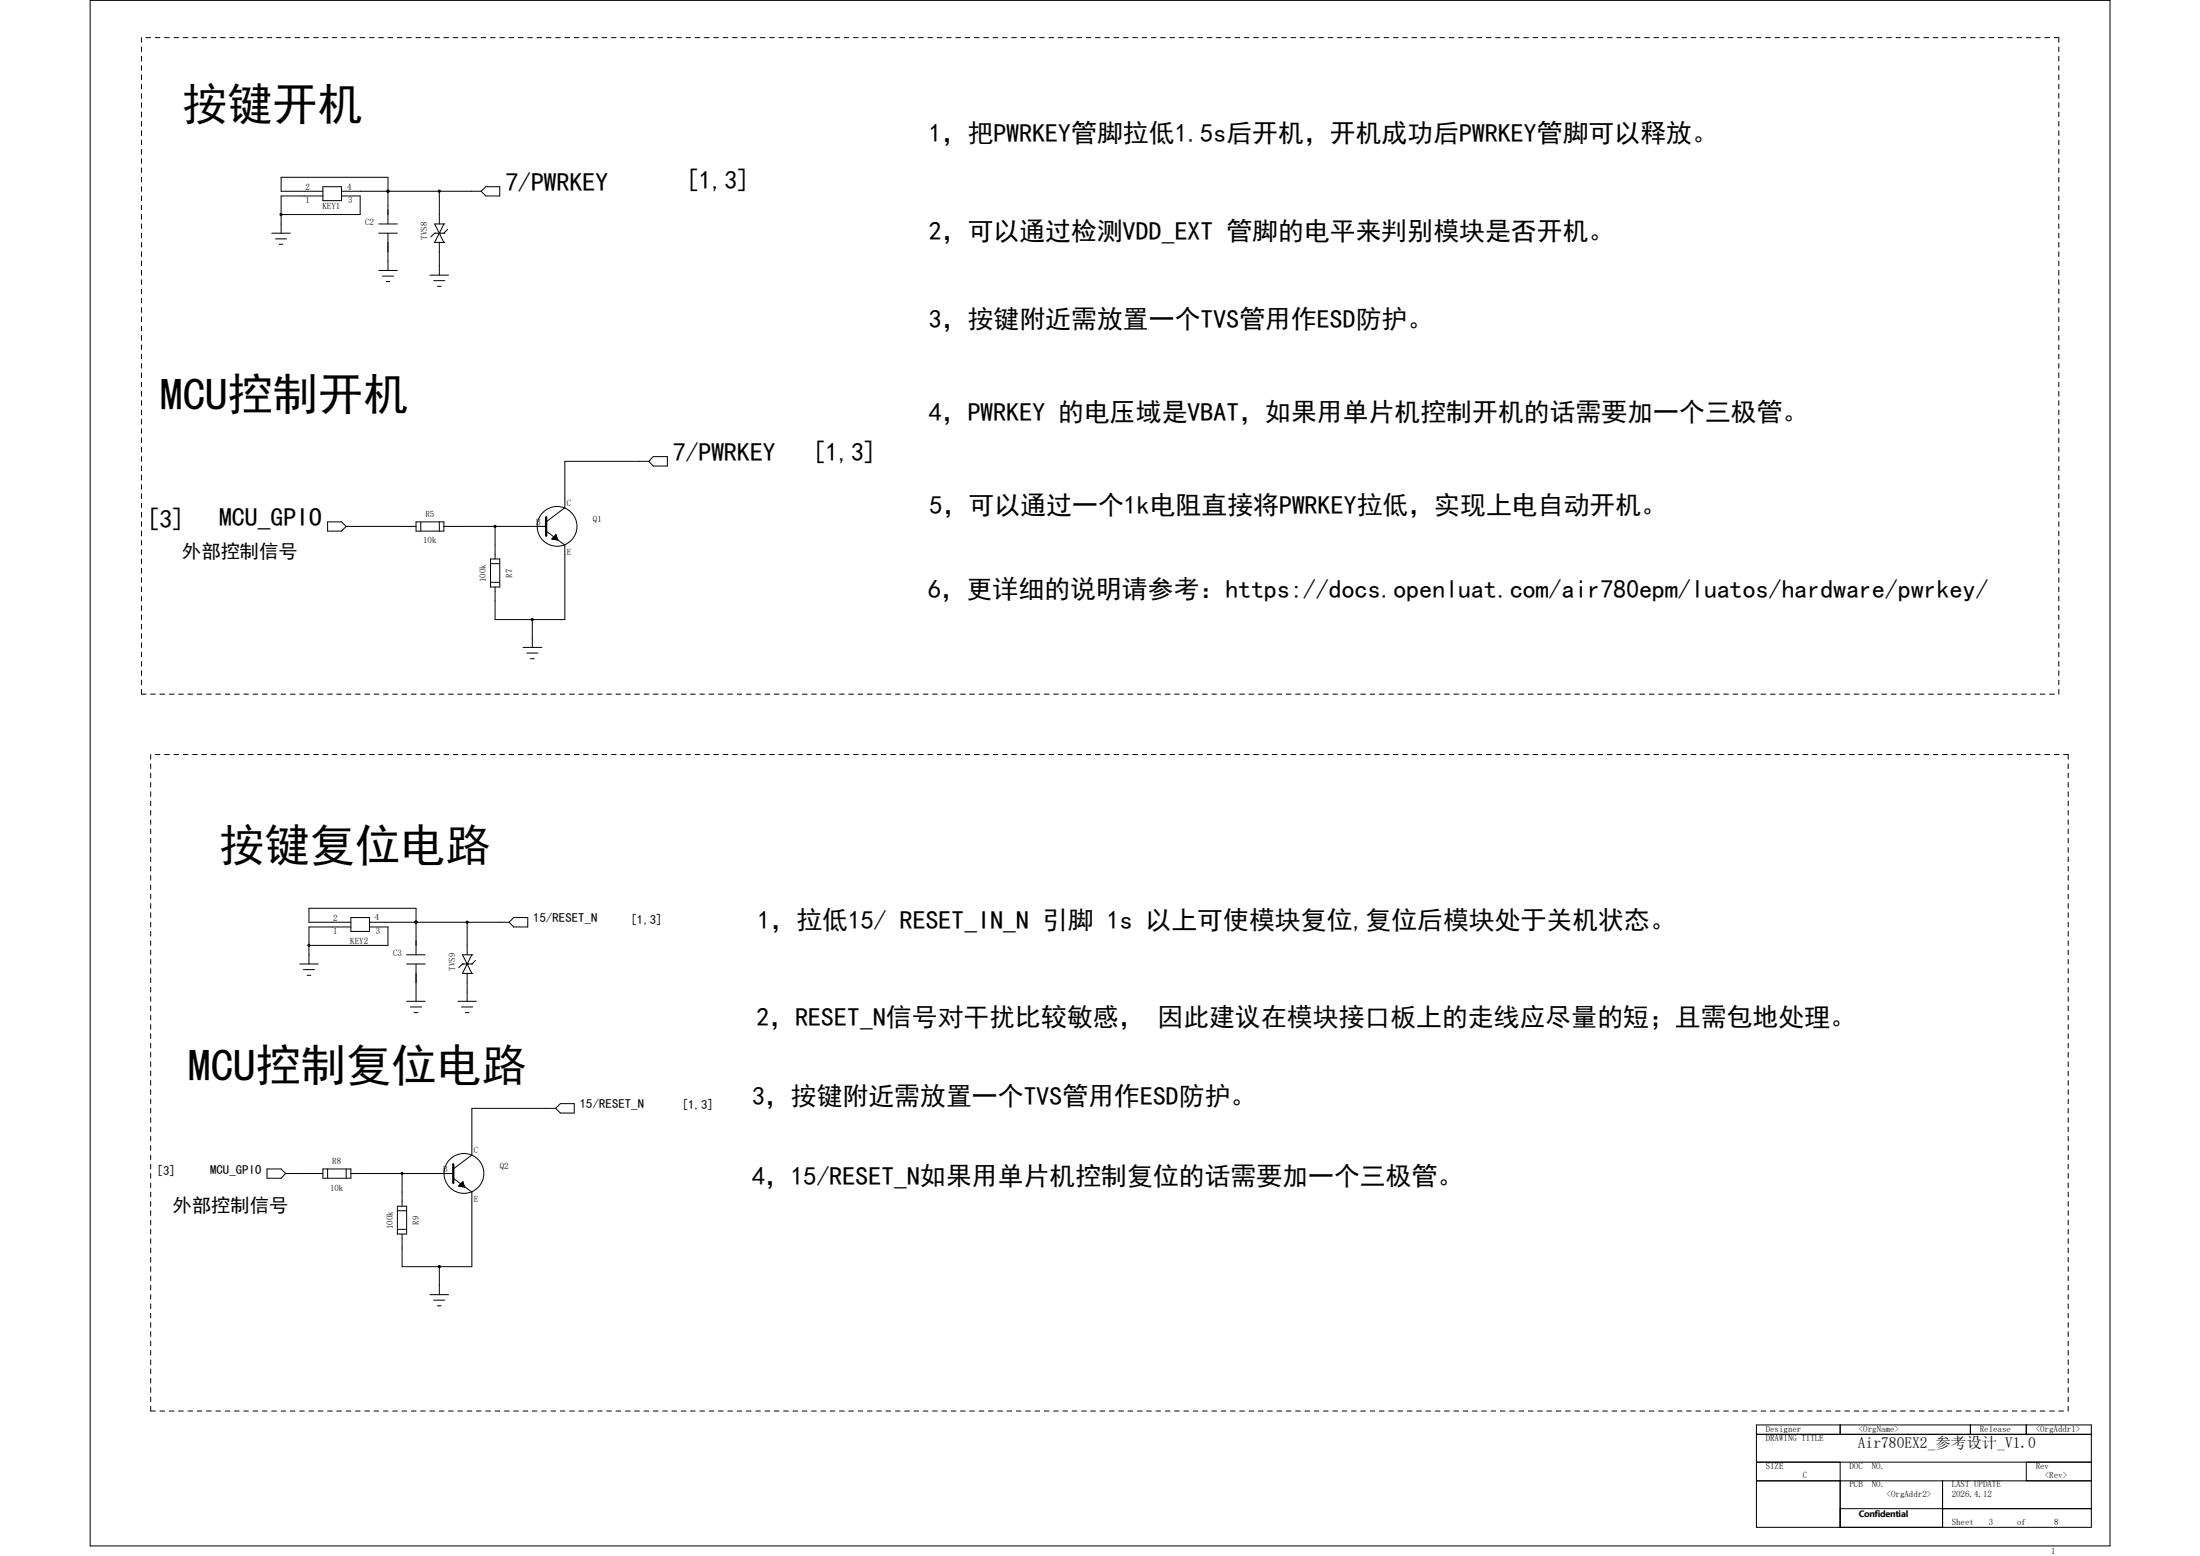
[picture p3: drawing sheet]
<svg xmlns="http://www.w3.org/2000/svg" width="297mm" height="210mm" viewBox="0 0 297 210" stroke-linecap="round" stroke-linejoin="round" font-family="sans-serif">
<g fill="none" stroke="#000" stroke-width=".14">
<path d="M12.2 .1h272.7v208.5h-272.7zM19.1 5.1v.6M19.1 6.3v.7M19.1 7.6v.6M19.1 8.9v.6M19.1 10.1v.6M19.1 11.4v.6M19.1 12.6v.7M19.1 13.9v.6M19.1 15.1v.7M19.1 16.4v.6M19.1 17.7v.6"/>
<path d="M19.1 18.9v.6M19.7 5.1h.6M21 5.1h.6M22.2 5.1h.7M23.5 5.1h.6M24.7 5.1h.7M26 5.1h.6M27.3 5.1h.6M28.5 5.1h.6M29.8 5.1h.6M31 5.1h.7M32.3 5.1h.6"/>
<path d="M33.5 5.1h.7M34.8 5.1h.6M36 5.1h.7M37.3 5.1h.7M38.6 5.1h.6M39.8 5.1h.7M41.1 5.1h.6M42.3 5.1h.7M43.6 5.1h.6M44.9 5.1h.6M46.1 5.1h.6M47.4 5.1h.6"/>
<path d="M48.6 5.1h.7M49.9 5.1h.6M51.1 5.1h.7M52.4 5.1h.6M53.6 5.1h.7M54.9 5.1h.6M56.2 5.1h.6M57.4 5.1h.6M58.7 5.1h.6M59.9 5.1h.7M61.2 5.1h.6M62.4 5.1h.7"/>
<path d="M63.7 5.1h.6M64.9 5.1h.7M66.2 5.1h.6M67.5 5.1h.6M68.7 5.1h.6M70 5.1h.6M71.2 5.1h.7M72.5 5.1h.6M73.7 5.1h.7M75 5.1h.6M76.3 5.1h.6M77.5 5.1h.7"/>
<path d="M78.8 5.1h.6M80 5.1h.7M81.3 5.1h.6M82.5 5.1h.7M83.8 5.1h.6M85.1 5.1h.6M86.3 5.1h.7M87.6 5.1h.6M88.8 5.1h.7M90.1 5.1h.6M91.3 5.1h.7M92.6 5.1h.6"/>
<path d="M93.9 5.1h.6M95.1 5.1h.6M96.4 5.1h.6M97.6 5.1h.7M98.9 5.1h.6M100.1 5.1h.7M101.4 5.1h.6M102.6 5.1h.7M103.9 5.1h.6M105.2 5.1h.6M106.4 5.1h.6M107.7 5.1h.6"/>
<path d="M108.9 5.1h.7M110.2 5.1h.6M111.5 5.1h.6M112.7 5.1h.6M114 5.1h.6M115.2 5.1h.7M116.5 5.1h.6M117.7 5.1h.7M119 5.1h.6M120.2 5.1h.7M121.5 5.1h.6M122.8 5.1h.6"/>
<path d="M124 5.1h.6M125.3 5.1h.6M126.5 5.1h.7M127.8 5.1h.6M129 5.1h.7M130.3 5.1h.6M131.6 5.1h.6M132.8 5.1h.6M134.1 5.1h.6M135.3 5.1h.6M136.6 5.1h.6M137.8 5.1h.7"/>
<path d="M139.1 5.1h.6M140.3 5.1h.7M141.6 5.1h.7M142.9 5.1h.6M144.1 5.1h.7M145.4 5.1h.6M146.6 5.1h.6M147.9 5.1h.6M149.2 5.1h.6M150.4 5.1h.6M151.7 5.1h.6M152.9 5.1h.7"/>
<path d="M154.2 5.1h.6M155.4 5.1h.7M156.7 5.1h.6M157.9 5.1h.7M159.2 5.1h.6M160.5 5.1h.6M161.7 5.1h.6M163 5.1h.6M164.2 5.1h.7M165.5 5.1h.6M166.7 5.1h.7M168 5.1h.6"/>
<path d="M169.2 5.1h.7M170.5 5.1h.6M171.8 5.1h.6M173 5.1h.6M174.3 5.1h.6M175.5 5.1h.7M176.8 5.1h.6M178 5.1h.7M179.3 5.1h.6M180.6 5.1h.6M181.8 5.1h.7M183.1 5.1h.6"/>
<path d="M184.3 5.1h.7M185.6 5.1h.6M186.8 5.1h.7M188.1 5.1h.6M189.4 5.1h.6M190.6 5.1h.6M191.9 5.1h.6M193.1 5.1h.7M194.4 5.1h.6M195.6 5.1h.7M196.9 5.1h.6M198.2 5.1h.6"/>
<path d="M199.4 5.1h.6M200.7 5.1h.6M201.9 5.1h.6M203.2 5.1h.6M204.4 5.1h.7M205.7 5.1h.6M206.9 5.1h.7M208.2 5.1h.6M209.5 5.1h.6M210.7 5.1h.6M212 5.1h.6M213.2 5.1h.6"/>
<path d="M214.5 5.1h.6M215.8 5.1h.6M217 5.1h.6M218.3 5.1h.6M219.5 5.1h.7M220.8 5.1h.6M222 5.1h.7M223.3 5.1h.6M224.5 5.1h.7M225.8 5.1h.6M227.1 5.1h.6M228.3 5.1h.6"/>
<path d="M229.6 5.1h.6M230.8 5.1h.7M232.1 5.1h.6M233.3 5.1h.7M234.6 5.1h.6M235.8 5.1h.7M237.1 5.1h.6M238.4 5.1h.6M239.6 5.1h.6M240.9 5.1h.6M242.1 5.1h.7M243.4 5.1h.6"/>
<path d="M244.6 5.1h.7M245.9 5.1h.6M247.2 5.1h.6M248.4 5.1h.7M249.7 5.1h.6M250.9 5.1h.6M252.2 5.1h.6M253.4 5.1h.7M254.7 5.1h.6M256 5.1h.6M257.2 5.1h.6M258.5 5.1h.6"/>
<path d="M259.7 5.1h.7M261 5.1h.6M262.2 5.1h.7M263.5 5.1h.6M264.8 5.1h.6M266 5.1h.6M267.3 5.1h.6M268.5 5.1h.6M269.8 5.1h.6M271 5.1h.7M272.3 5.1h.6M273.5 5.1h.7"/>
<path d="M274.8 5.1h.6M276.1 5.1h.6M277.3 5.1h.6v.6M277.9 6.3v.7M277.9 7.6v.6M277.9 8.9v.6M277.9 10.1v.6M277.9 11.4v.6M277.9 12.6v.7M277.9 13.9v.6M277.9 15.1v.7M277.9 16.4v.6"/>
<path d="M277.9 17.7v.6M277.9 18.9v.6M19.1 20.2v.6M19.1 21.4v.6M19.1 22.7v.6M19.1 23.9v.7M19.1 25.2v.6M19.1 26.4v.7M19.1 27.7v.6M19.1 29v.6M19.1 30.2v.6M19.1 31.5v.6"/>
<path d="M19.1 32.7v.6M19.1 34v.6M19.1 35.2v.7M19.1 36.5v.6M19.1 37.8v.6M19.1 39v.7M36.7 31.5h2.5M37.2 32.2h1.5M37.7 33h.5M43.6 25.2h2.5v1.9h-2.5zM43.6 25.8h-5.6v-1.9h14.4v6.3M43.6 26.4h-5.6v5.1"/>
<path d="M46.1 25.8h18.8M46.1 26.4h2.5v2.6h-10.6M51.1 30.2h2.5M51.1 31.5h2.5M51.1 36.5h2.5M51.6 37.3h1.5M52.1 38h.5M52.4 25.8h.1M52.4 31.5v5M58 37.1h2.6M58.5 37.9h1.5M58.7 31.5h.1"/>
<path d="M58.7 31.5h1.2M58.7 31.5l-.5 .5M59.1 38.6h.4M59.3 31.5h.1M59.3 31.5l-.6 1.2h1.2M59.3 31.5l.6 1.2M59.3 25.8v4.4M59.3 32.7v4.4M59.9 32.7h.1M59.9 30.2h.1M59.9 31.5h.1M59.9 30.2h-1.2l.6 1.3"/>
<path d="M59.9 30.2l-.6 1.3M60.4 31l-.5 .5M64.9 25.8l.7-.6h1.9v1.2h-1.9zM277.9 20.2v.6M277.9 21.4v.6M277.9 22.7v.6M277.9 23.9v.7M277.9 25.2v.6M277.9 26.4v.7M277.9 27.7v.6M277.9 29v.6M277.9 30.2v.6"/>
<path d="M277.9 31.5v.6M277.9 32.7v.6M277.9 34v.6M277.9 35.2v.7M277.9 36.5v.6M277.9 37.8v.6M277.9 39v.7M19.1 40.3v.6M19.1 41.5v.7M19.1 42.8v.6M19.1 44v.7M19.1 45.3v.6"/>
<path d="M19.1 46.6v.6M19.1 47.8v.6M19.1 49.1v.6M19.1 50.3v.7M19.1 51.6v.6M19.1 52.8v.7M19.1 54.1v.6M19.1 55.4v.6M19.1 56.6v.6M19.1 57.9v.6M19.1 59.1v.6M277.9 40.3v.6"/>
<path d="M277.9 41.5v.7M277.9 42.8v.6M277.9 44v.7M277.9 45.3v.6M277.9 46.6v.6M277.9 47.8v.6M277.9 49.1v.6M277.9 50.3v.7M277.9 51.6v.6M277.9 52.8v.7M277.9 54.1v.6M277.9 55.4v.6"/>
<path d="M277.9 56.6v.6M277.9 57.9v.6M277.9 59.1v.6M19.1 60.4v.6M19.1 61.6v.7M19.1 62.9v.6M19.1 64.1v.7M19.1 65.4v.6M19.1 66.7v.6M19.1 67.9v.6M19.1 69.2v.6M19.1 70.4v.6"/>
<path d="M19.1 71.7v.6M19.1 73v.6M19.1 74.2v.6M19.1 75.4v.7M19.1 76.7v.6M19.1 78v.6M19.1 79.2v.7M44.2 70.4h1.9l.6 .6-.6 .7h-1.9zM46.7 71h9.5M56.2 70.4h3.7v1.3h-3.7zM56.8 70.4v1.3M59.3 70.4v1.3"/>
<path d="M59.9 71h13.8M66.2 75.4h1.3v3.8h-1.3zM66.2 78.6h1.3M66.2 76.1h1.3M66.8 71v4.4M73.7 71.7l2.6 1.9v10h-9.5v-4.4M74.5 72.7h.1M74.5 72.7h.7M74.6 72.6v.2M74.7 72.6h.5M74.8 72.5v.3M74.8 72.4h.3v.4"/>
<path d="M74.9 72.3v.5M74.9 72.3h.2M75 72.8h.3M75 72.2v.6M75 72.2h.1M75 72.2l-.5 .5M75 72.2l.3 .7-.8-.2M75.3 72.7v.2M87.6 62.3h-11.3v6.2l-2.6 1.9M88.2 61.6h1.9v1.3h-1.9l-.6-.6zM277.9 60.4v.6M277.9 61.6v.7"/>
<path d="M277.9 62.9v.6M277.9 64.1v.7M277.9 65.4v.6M277.9 66.7v.6M277.9 67.9v.6M277.9 69.2v.6M277.9 70.4v.6M277.9 71.7v.6M277.9 73v.6M277.9 74.2v.6M277.9 75.4v.7M277.9 76.7v.6"/>
<path d="M277.9 78v.6M277.9 79.2v.7M19.1 80.5v.6M19.1 81.7v.7M19.1 83v.6M19.1 84.3v.6M19.1 85.5v.6M19.1 86.8v.6M19.1 88v.6M19.1 89.3v.6M19.1 90.5v.7M19.1 91.8v.6"/>
<path d="M19.1 93v.7h.6M20.3 93.7h.7M21.6 93.7h.6M22.9 93.7h.6M24.1 93.7h.6M25.4 93.7h.6M26.6 93.7h.7M27.9 93.7h.6M29.1 93.7h.7M30.4 93.7h.6M31.7 93.7h.6M32.9 93.7h.6"/>
<path d="M34.2 93.7h.6M35.4 93.7h.6M36.7 93.7h.6M38 93.7h.6M39.2 93.7h.6M40.5 93.7h.6M41.7 93.7h.6M43 93.7h.6M44.2 93.7h.7M45.5 93.7h.6M46.7 93.7h.7M48 93.7h.6"/>
<path d="M49.3 93.7h.6M50.5 93.7h.6M51.8 93.7h.6M53 93.7h.6M54.3 93.7h.6M55.5 93.7h.7M56.8 93.7h.6M58 93.7h.7M59.3 93.7h.6M60.6 93.7h.6M61.8 93.7h.6M63.1 93.7h.6"/>
<path d="M64.3 93.7h.6M65.6 93.7h.6M66.8 93.7h.7M68.1 93.7h.6M69.3 93.7h.7M70.6 93.7h.6M70.6 87.4h2.5M71.1 88.1h1.5M71.6 88.9h.5M71.9 93.7h.6M71.9 83.6v3.8M73.1 93.7h.6"/>
<path d="M74.4 93.7h.6M75.6 93.7h.7M76.9 93.7h.6M78.2 93.7h.6M79.4 93.7h.6M80.7 93.7h.6M81.9 93.7h.6M83.2 93.7h.6M84.4 93.7h.7M85.7 93.7h.6M87 93.7h.6M88.2 93.7h.6"/>
<path d="M89.5 93.7h.6M90.7 93.7h.6M92 93.7h.6M93.2 93.7h.7M94.5 93.7h.6M95.7 93.7h.7M97 93.7h.6M98.3 93.7h.6M99.5 93.7h.6M100.8 93.7h.6M102 93.7h.6M103.3 93.7h.6"/>
<path d="M104.5 93.7h.7M105.8 93.7h.6M107 93.7h.7M108.3 93.7h.6M109.6 93.7h.6M110.8 93.7h.7M112.1 93.7h.6M113.3 93.7h.7M114.6 93.7h.6M115.9 93.7h.6M117.1 93.7h.6M118.4 93.7h.6"/>
<path d="M119.6 93.7h.6M120.9 93.7h.6M122.1 93.7h.7M123.4 93.7h.6M124.6 93.7h.7M125.9 93.7h.6M127.2 93.7h.6M128.4 93.7h.6M129.7 93.7h.6M130.9 93.7h.7M132.2 93.7h.6M133.4 93.7h.7"/>
<path d="M134.7 93.7h.6M135.9 93.7h.7M137.2 93.7h.6M138.5 93.7h.6M139.7 93.7h.6M141 93.7h.6M142.3 93.7h.6M143.5 93.7h.6M144.8 93.7h.6M146 93.7h.6M147.2 93.7h.7M148.5 93.7h.7"/>
<path d="M149.8 93.7h.6M151 93.7h.7M152.3 93.7h.6M153.6 93.7h.6M154.8 93.7h.6M156.1 93.7h.6M157.3 93.7h.6M158.6 93.7h.6M159.8 93.7h.7M161.1 93.7h.6M162.3 93.7h.7M163.6 93.7h.6"/>
<path d="M164.9 93.7h.6M166.1 93.7h.6M167.4 93.7h.6M168.6 93.7h.6M169.9 93.7h.6M171.1 93.7h.7M172.4 93.7h.6M173.6 93.7h.7M174.9 93.7h.6M176.2 93.7h.6M177.4 93.7h.6M178.7 93.7h.6"/>
<path d="M179.9 93.7h.7M181.2 93.7h.6M182.5 93.7h.6M183.7 93.7h.6M185 93.7h.6M186.2 93.7h.6M187.5 93.7h.6M188.7 93.7h.7M190 93.7h.6M191.2 93.7h.7M192.5 93.7h.6M193.8 93.7h.6"/>
<path d="M195 93.7h.6M196.3 93.7h.6M197.5 93.7h.7M198.8 93.7h.6M200 93.7h.7M201.3 93.7h.6M202.5 93.7h.7M203.8 93.7h.6M205.1 93.7h.6M206.3 93.7h.6M207.6 93.7h.6M208.8 93.7h.7"/>
<path d="M210.1 93.7h.6M211.3 93.7h.7M212.6 93.7h.6M213.8 93.7h.7M215.1 93.7h.7M216.4 93.7h.6M217.6 93.7h.7M218.9 93.7h.6M220.2 93.7h.6M221.4 93.7h.6M222.7 93.7h.6M223.9 93.7h.6"/>
<path d="M225.2 93.7h.6M226.4 93.7h.7M227.7 93.7h.6M228.9 93.7h.7M230.2 93.7h.6M231.5 93.7h.6M232.7 93.7h.6M234 93.7h.6M235.2 93.7h.6M236.5 93.7h.6M237.7 93.7h.7M239 93.7h.6"/>
<path d="M240.2 93.7h.7M241.5 93.7h.6M242.8 93.7h.6M244 93.7h.6M245.3 93.7h.6M246.5 93.7h.7M247.8 93.7h.6M249.1 93.7h.6M250.3 93.7h.6M251.5 93.7h.7M252.8 93.7h.6M254.1 93.7h.6"/>
<path d="M255.3 93.7h.7M256.6 93.7h.6M257.8 93.7h.7M259.1 93.7h.6M260.4 93.7h.6M261.6 93.7h.6M262.9 93.7h.6M264.1 93.7h.7M265.4 93.7h.6M266.6 93.7h.7M267.9 93.7h.6M269.1 93.7h.7"/>
<path d="M270.4 93.7h.6M271.7 93.7h.6M272.9 93.7h.6M274.2 93.7h.6M275.4 93.7h.7M276.7 93.7h.6M277.9 80.5v.6M277.9 81.7v.7M277.9 83v.6M277.9 84.3v.6M277.9 85.5v.6M277.9 86.8v.6"/>
<path d="M277.9 88v.6M277.9 89.3v.6M277.9 90.5v.7M277.9 91.8v.6M277.9 93v.7M20.3 101.8v.7M20.3 103.1v.6M20.3 104.4v.6M20.3 105.6v.6M20.3 106.9v.6M20.3 108.1v.6M20.3 109.4v.6"/>
<path d="M20.3 110.6v.7M20.3 111.9v.6M20.3 113.2v.6M20.3 114.4v.6M20.3 115.7v.6M20.3 116.9v.7M20.3 118.2v.6M20.3 119.4v.7M21 101.8h.6M22.2 101.8h.7M23.5 101.8h.6M24.7 101.8h.7"/>
<path d="M26 101.8h.6M27.3 101.8h.6M28.5 101.8h.6M29.8 101.8h.6M31 101.8h.7M32.3 101.8h.6M33.5 101.8h.7M34.8 101.8h.6M36 101.8h.7M37.3 101.8h.7M38.6 101.8h.6M39.8 101.8h.7"/>
<path d="M41.1 101.8h.6M42.3 101.8h.7M43.6 101.8h.6M44.9 101.8h.6M46.1 101.8h.6M47.4 101.8h.6M48.6 101.8h.7M49.9 101.8h.6M51.1 101.8h.7M52.4 101.8h.6M53.6 101.8h.7M54.9 101.8h.6"/>
<path d="M56.2 101.8h.6M57.4 101.8h.6M58.7 101.8h.6M59.9 101.8h.7M61.2 101.8h.6M62.4 101.8h.7M63.7 101.8h.6M64.9 101.8h.7M66.2 101.8h.6M67.5 101.8h.6M68.7 101.8h.6M70 101.8h.6"/>
<path d="M71.2 101.8h.7M72.5 101.8h.6M73.7 101.8h.7M75 101.8h.6M76.3 101.8h.6M77.5 101.8h.7M78.8 101.8h.6M80 101.8h.7M81.3 101.8h.6M82.5 101.8h.7M83.8 101.8h.6M85.1 101.8h.6"/>
<path d="M86.3 101.8h.7M87.6 101.8h.6M88.8 101.8h.7M90.1 101.8h.6M91.3 101.8h.7M92.6 101.8h.6M93.9 101.8h.6M95.1 101.8h.6M96.4 101.8h.6M97.6 101.8h.7M98.9 101.8h.6M100.1 101.8h.7"/>
<path d="M101.4 101.8h.6M102.6 101.8h.7M103.9 101.8h.6M105.2 101.8h.6M106.4 101.8h.6M107.7 101.8h.6M108.9 101.8h.7M110.2 101.8h.6M111.5 101.8h.6M112.7 101.8h.6M114 101.8h.6M115.2 101.8h.7"/>
<path d="M116.5 101.8h.6M117.7 101.8h.7M119 101.8h.6M120.2 101.8h.7M121.5 101.8h.6M122.8 101.8h.6M124 101.8h.6M125.3 101.8h.6M126.5 101.8h.7M127.8 101.8h.6M129 101.8h.7M130.3 101.8h.6"/>
<path d="M131.6 101.8h.6M132.8 101.8h.6M134.1 101.8h.6M135.3 101.8h.6M136.6 101.8h.6M137.8 101.8h.7M139.1 101.8h.6M140.3 101.8h.7M141.6 101.8h.7M142.9 101.8h.6M144.1 101.8h.7M145.4 101.8h.6"/>
<path d="M146.6 101.8h.6M147.9 101.8h.6M149.2 101.8h.6M150.4 101.8h.6M151.7 101.8h.6M152.9 101.8h.7M154.2 101.8h.6M155.4 101.8h.7M156.7 101.8h.6M157.9 101.8h.7M159.2 101.8h.6M160.5 101.8h.6"/>
<path d="M161.7 101.8h.6M163 101.8h.6M164.2 101.8h.7M165.5 101.8h.6M166.7 101.8h.7M168 101.8h.6M169.2 101.8h.7M170.5 101.8h.6M171.8 101.8h.6M173 101.8h.6M174.3 101.8h.6M175.5 101.8h.7"/>
<path d="M176.8 101.8h.6M178 101.8h.7M179.3 101.8h.6M180.6 101.8h.6M181.8 101.8h.7M183.1 101.8h.6M184.3 101.8h.7M185.6 101.8h.6M186.8 101.8h.7M188.1 101.8h.6M189.4 101.8h.6M190.6 101.8h.6"/>
<path d="M191.9 101.8h.6M193.1 101.8h.7M194.4 101.8h.6M195.6 101.8h.7M196.9 101.8h.6M198.2 101.8h.6M199.4 101.8h.6M200.7 101.8h.6M201.9 101.8h.6M203.2 101.8h.6M204.4 101.8h.7M205.7 101.8h.6"/>
<path d="M206.9 101.8h.7M208.2 101.8h.6M209.5 101.8h.6M210.7 101.8h.6M212 101.8h.6M213.2 101.8h.6M214.5 101.8h.6M215.8 101.8h.6M217 101.8h.6M218.3 101.8h.6M219.5 101.8h.7M220.8 101.8h.6"/>
<path d="M222 101.8h.7M223.3 101.8h.6M224.5 101.8h.7M225.8 101.8h.6M227.1 101.8h.6M228.3 101.8h.6M229.6 101.8h.6M230.8 101.8h.7M232.1 101.8h.6M233.3 101.8h.7M234.6 101.8h.6M235.8 101.8h.7"/>
<path d="M237.1 101.8h.6M238.4 101.8h.6M239.6 101.8h.6M240.9 101.8h.6M242.1 101.8h.7M243.4 101.8h.6M244.6 101.8h.7M245.9 101.8h.6M247.2 101.8h.6M248.4 101.8h.7M249.7 101.8h.6M250.9 101.8h.6"/>
<path d="M252.2 101.8h.6M253.4 101.8h.7M254.7 101.8h.6M256 101.8h.6M257.2 101.8h.6M258.5 101.8h.6M259.7 101.8h.7M261 101.8h.6M262.2 101.8h.7M263.5 101.8h.6M264.8 101.8h.6M266 101.8h.6"/>
<path d="M267.3 101.8h.6M268.5 101.8h.6M269.8 101.8h.6M271 101.8h.7M272.3 101.8h.6M273.5 101.8h.7M274.8 101.8h.6M276.1 101.8h.6M277.3 101.8h.6M278.6 101.8h.6v.7M279.2 103.1v.6M279.2 104.4v.6"/>
<path d="M279.2 105.6v.6M279.2 106.9v.6M279.2 108.1v.6M279.2 109.4v.6M279.2 110.6v.7M279.2 111.9v.6M279.2 113.2v.6M279.2 114.4v.6M279.2 115.7v.6M279.2 116.9v.7M279.2 118.2v.6M279.2 119.4v.7"/>
<path d="M20.3 120.7v.6M20.3 122v.6M20.3 123.2v.6M20.3 124.5v.6M20.3 125.7v.6M20.3 127v.6M20.3 128.2v.7M20.3 129.5v.6M20.3 130.7v.7M20.3 132v.6M20.3 133.3v.6M20.3 134.5v.6"/>
<path d="M20.3 135.8v.6M20.3 137v.6M20.3 138.3v.6M20.3 139.5v.7M40.5 130.1h2.5M40.9 130.9h1.6M41.5 131.6h.5M47.4 123.8h2.5v1.9h-2.5zM47.4 124.5h-5.7v-1.9h14.5v6.3M47.4 125.1h-5.7v5M49.9 125.1h2.5v2.5h-10.7M49.9 124.5h18.8"/>
<path d="M54.9 128.9h2.5M54.9 130.1h2.5M54.9 135.1h2.5M55.4 135.9h1.5M55.9 136.7h.5M56.2 124.5h.1M56.2 130.1v5M61.8 135.1h2.5M62.3 135.9h1.5M62.4 130.1h.1M62.4 130.1h1.3M62.4 130.1l-.5 .5"/>
<path d="M62.8 136.7h.5M63.1 130.1h.1M63.1 130.1l-.7 1.3h1.3M63.1 130.1l.6 1.3M63.1 124.5v4.4M63.1 131.4v3.7M63.7 131.4h.1M63.7 128.9h.1M63.7 130.1h.1M63.7 128.9h-1.3l.7 1.2M63.7 128.9l-.6 1.2M64.2 129.6l-.5 .5"/>
<path d="M69.3 123.8h1.9v1.3h-1.9l-.6-.6zM279.2 120.7v.6M279.2 122v.6M279.2 123.2v.6M279.2 124.5v.6M279.2 125.7v.6M279.2 127v.6M279.2 128.2v.7M279.2 129.5v.6M279.2 130.7v.7M279.2 132v.6M279.2 133.3v.6"/>
<path d="M279.2 134.5v.6M279.2 135.8v.6M279.2 137v.6M279.2 138.3v.6M279.2 139.5v.7M20.3 140.8v.6M20.3 142v.7M20.3 143.3v.6M20.3 144.6v.6M20.3 145.8v.7M20.3 147.1v.6M20.3 148.3v.6"/>
<path d="M20.3 149.6v.6M20.3 150.9v.6M20.3 152.1v.6M20.3 153.4v.6M20.3 154.6v.6M20.3 155.9v.6M20.3 157.1v.7M20.3 158.4v.6M20.3 159.6v.7M36 157.8h2l.6 .6-.6 .6h-2zM38.6 158.4h5M43.6 157.8h3.8v1.2h-3.8z"/>
<path d="M44.2 157.8v1.2M46.7 157.8v1.2M47.4 158.4h13.8M54.3 158.4v4.4M61.2 159l2.5 1.9v10.1h-9.4v-4.5M62.1 159.9v.2M62.1 159.9h.5M62.2 159.8v.3M62.2 159.8h.4M62.3 159.7v.5M62.3 159.6h.2M62.4 159.5v.7"/>
<path d="M62.5 159.5h.1M62.5 159.5l-.6 .6M62.5 159.5l.2 .7-.8-.1M62.6 159.7v.5M75 149.6h-11.3v6.3l-2.5 1.9M75.6 148.9h1.9v1.3h-1.9l-.6-.6zM279.2 140.8v.6M279.2 142v.7M279.2 143.3v.6M279.2 144.6v.6M279.2 145.8v.7M279.2 147.1v.6"/>
<path d="M279.2 148.3v.6M279.2 149.6v.6M279.2 150.9v.6M279.2 152.1v.6M279.2 153.4v.6M279.2 154.6v.6M279.2 155.9v.6M279.2 157.1v.7M279.2 158.4v.6M279.2 159.6v.7M20.3 160.9v.6M20.3 162.2v.6"/>
<path d="M20.3 163.4v.6M20.3 164.7v.6M20.3 165.9v.6M20.3 167.2v.6M20.3 168.4v.7M20.3 169.7v.6M20.3 171v.6M20.3 172.2v.6M20.3 173.5v.6M20.3 174.7v.6M20.3 176v.6M20.3 177.2v.7"/>
<path d="M20.3 178.5v.6M20.3 179.7v.7M53.6 162.8h1.3v3.7h-1.3zM53.6 165.9h1.3M53.6 163.4h1.3M58 174.7h2.6M58.5 175.5h1.5M59.1 176.2h.4M59.3 171v3.7M61.9 160.1h.1M62 160h.7M62.4 160.2h.3"/>
<path d="M62.7 160.1v.1M279.2 160.9v.6M279.2 162.2v.6M279.2 163.4v.6M279.2 164.7v.6M279.2 165.9v.6M279.2 167.2v.6M279.2 168.4v.7M279.2 169.7v.6M279.2 171v.6M279.2 172.2v.6M279.2 173.5v.6"/>
<path d="M279.2 174.7v.6M279.2 176v.6M279.2 177.2v.7M279.2 178.5v.6M279.2 179.7v.7M20.3 181v.6M20.3 182.3v.6M20.3 183.5v.7M20.3 184.8v.6M20.3 186v.7M20.3 187.3v.6M20.3 188.6v.6"/>
<path d="M20.3 189.8v.6h.7M21.6 190.4h.6M22.9 190.4h.6M24.1 190.4h.6M25.4 190.4h.6M26.6 190.4h.7M27.9 190.4h.6M29.1 190.4h.7M30.4 190.4h.6M31.7 190.4h.6M32.9 190.4h.6M34.2 190.4h.6"/>
<path d="M35.4 190.4h.6M36.7 190.4h.6M38 190.4h.6M39.2 190.4h.6M40.5 190.4h.6M41.7 190.4h.6M43 190.4h.6M44.2 190.4h.7M45.5 190.4h.6M46.7 190.4h.7M48 190.4h.6M49.3 190.4h.6"/>
<path d="M50.5 190.4h.6M51.8 190.4h.6M53 190.4h.6M54.3 190.4h.6M55.5 190.4h.7M56.8 190.4h.6M58 190.4h.7M59.3 190.4h.6M60.6 190.4h.6M61.8 190.4h.6M63.1 190.4h.6M64.3 190.4h.6"/>
<path d="M65.6 190.4h.6M66.8 190.4h.7M68.1 190.4h.6M69.3 190.4h.7M70.6 190.4h.6M71.9 190.4h.6M73.1 190.4h.6M74.4 190.4h.6M75.6 190.4h.7M76.9 190.4h.6M78.2 190.4h.6M79.4 190.4h.6"/>
<path d="M80.7 190.4h.6M81.9 190.4h.6M83.2 190.4h.6M84.4 190.4h.7M85.7 190.4h.6M87 190.4h.6M88.2 190.4h.6M89.5 190.4h.6M90.7 190.4h.6M92 190.4h.6M93.2 190.4h.7M94.5 190.4h.6"/>
<path d="M95.7 190.4h.7M97 190.4h.6M98.3 190.4h.6M99.5 190.4h.6M100.8 190.4h.6M102 190.4h.6M103.3 190.4h.6M104.5 190.4h.7M105.8 190.4h.6M107 190.4h.7M108.3 190.4h.6M109.6 190.4h.6"/>
<path d="M110.8 190.4h.7M112.1 190.4h.6M113.3 190.4h.7M114.6 190.4h.6M115.9 190.4h.6M117.1 190.4h.6M118.4 190.4h.6M119.6 190.4h.6M120.9 190.4h.6M122.1 190.4h.7M123.4 190.4h.6M124.6 190.4h.7"/>
<path d="M125.9 190.4h.6M127.2 190.4h.6M128.4 190.4h.6M129.7 190.4h.6M130.9 190.4h.7M132.2 190.4h.6M133.4 190.4h.7M134.7 190.4h.6M135.9 190.4h.7M137.2 190.4h.6M138.5 190.4h.6M139.7 190.4h.6"/>
<path d="M141 190.4h.6M142.3 190.4h.6M143.5 190.4h.6M144.8 190.4h.6M146 190.4h.6M147.2 190.4h.7M148.5 190.4h.7M149.8 190.4h.6M151 190.4h.7M152.3 190.4h.6M153.6 190.4h.6M154.8 190.4h.6"/>
<path d="M156.1 190.4h.6M157.3 190.4h.6M158.6 190.4h.6M159.8 190.4h.7M161.1 190.4h.6M162.3 190.4h.7M163.6 190.4h.6M164.9 190.4h.6M166.1 190.4h.6M167.4 190.4h.6M168.6 190.4h.6M169.9 190.4h.6"/>
<path d="M171.1 190.4h.7M172.4 190.4h.6M173.6 190.4h.7M174.9 190.4h.6M176.2 190.4h.6M177.4 190.4h.6M178.7 190.4h.6M179.9 190.4h.7M181.2 190.4h.6M182.5 190.4h.6M183.7 190.4h.6M185 190.4h.6"/>
<path d="M186.2 190.4h.6M187.5 190.4h.6M188.7 190.4h.7M190 190.4h.6M191.2 190.4h.7M192.5 190.4h.6M193.8 190.4h.6M195 190.4h.6M196.3 190.4h.6M197.5 190.4h.7M198.8 190.4h.6M200 190.4h.7"/>
<path d="M201.3 190.4h.6M202.5 190.4h.7M203.8 190.4h.6M205.1 190.4h.6M206.3 190.4h.6M207.6 190.4h.6M208.8 190.4h.7M210.1 190.4h.6M211.3 190.4h.7M212.6 190.4h.6M213.8 190.4h.7M215.1 190.4h.7"/>
<path d="M216.4 190.4h.6M217.6 190.4h.7M218.9 190.4h.6M220.2 190.4h.6M221.4 190.4h.6M222.7 190.4h.6M223.9 190.4h.6M225.2 190.4h.6M226.4 190.4h.7M227.7 190.4h.6M228.9 190.4h.7M230.2 190.4h.6"/>
<path d="M231.5 190.4h.6M232.7 190.4h.6M234 190.4h.6M235.2 190.4h.6M236.5 190.4h.6M237.1 192.3h45.2v13.8h-45.2zM237.1 193.6h45.2M237.1 197.3h45.2M237.1 199.9h45.2M237.7 190.4h.7M239 190.4h.6M240.2 190.4h.7"/>
<path d="M241.5 190.4h.6M242.8 190.4h.6M244 190.4h.6M245.3 190.4h.6M246.5 190.4h.7M247.8 190.4h.6M248.4 192.3v1.3M248.4 197.3v8.8M249.1 190.4h.6M250.3 190.4h.6M251.5 190.4h.7M252.8 190.4h.6"/>
<path d="M254.1 190.4h.6M255.3 190.4h.7M256.6 190.4h.6M257.8 190.4h.7M259.1 190.4h.6M260.4 190.4h.6M261.6 190.4h.6M262.2 199.9v6.2M262.9 190.4h.6M264.1 190.4h.7M265.4 190.4h.6M266 192.3v1.3"/>
<path d="M266.6 190.4h.7M267.9 190.4h.6M269.1 190.4h.7M270.4 190.4h.6M271.7 190.4h.6M272.9 190.4h.6M273.5 192.3v1.3M273.5 197.3v2.6M274.2 190.4h.6M275.4 190.4h.7M276.7 190.4h.6M277.9 190.4h.7"/>
<path d="M279.2 181v.6M279.2 182.3v.6M279.2 183.5v.7M279.2 184.8v.6M279.2 186v.7M279.2 187.3v.6M279.2 188.6v.6M279.2 189.8v.6M248.4 203.6h33.9"/>
<circle cx="37.9" cy="29" r=".15"/>
<circle cx="52.4" cy="25.8" r=".15"/>
<circle cx="59.3" cy="25.8" r=".15"/>
<circle cx="66.8" cy="71" r=".15"/>
<circle cx="75.2" cy="71" r="2.69"/>
<circle cx="71.9" cy="83.6" r=".15"/>
<circle cx="41.7" cy="127.6" r=".15"/>
<circle cx="56.2" cy="124.5" r=".15"/>
<circle cx="63.1" cy="124.5" r=".15"/>
<circle cx="54.3" cy="158.4" r=".15"/>
<circle cx="62.6" cy="158.4" r="2.69"/>
<circle cx="59.3" cy="170.9" r=".15"/>
</g>
<path d="M73.7 69.8v2.5M61.2 157.1v2.5" fill="none" stroke="#000" stroke-width=".31"/>
<g fill="#000">
<circle cx="37.9" cy="29" r=".15"/>
<circle cx="52.4" cy="25.8" r=".15"/>
<circle cx="59.3" cy="25.8" r=".15"/>
<circle cx="66.8" cy="71" r=".15"/>
<circle cx="71.9" cy="83.6" r=".15"/>
<circle cx="41.7" cy="127.6" r=".15"/>
<circle cx="56.2" cy="124.5" r=".15"/>
<circle cx="63.1" cy="124.5" r=".15"/>
<circle cx="54.3" cy="158.4" r=".15"/>
<circle cx="59.3" cy="170.9" r=".15"/>
</g>
<g font-size="6.1">
<text x="24.6" y="16.1">按键开机</text>
<text x="21.6" y="55.4">MCU控制开机</text>
<text x="29.6" y="116.2">按键复位电路</text>
<text x="25.4" y="146">MCU控制复位电路</text>
</g>
<g font-size="3.5">
<text x="125.4" y="19.2">1，把PWRKEY管脚拉低1.5s后开机，开机成功后PWRKEY管脚可以释放。</text>
<text x="68.2" y="25.8">7/PWRKEY</text>
<text x="92.6" y="25.5">[1,3]</text>
<text x="125.4" y="32.4">2，可以通过检测VDD_EXT 管脚的电平来判别模块是否开机。</text>
<text x="125.4" y="44.3">3，按键附近需放置一个TVS管用作ESD防护。</text>
<text x="125.4" y="56.8">4，PWRKEY 的电压域是VBAT，如果用单片机控制开机的话需要加一个三极管。</text>
<text x="90.8" y="62.3">7/PWRKEY</text>
<text x="109.7" y="62.2">[1,3]</text>
<text x="19.8" y="71.3">[3]</text>
<text x="29.6" y="71">MCU_GPIO</text>
<text x="125.5" y="69.4">5，可以通过一个1k电阻直接将PWRKEY拉低，实现上电自动开机。</text>
<text x="125.3" y="80.7">6，更详细的说明请参考：https://docs.openluat.com/air780epm/luatos/hardware/pwrkey/</text>
<text x="102.3" y="125.3">1，拉低15/ RESET_IN_N 引脚 1s 以上可使模块复位,复位后模块处于关机状态。</text>
<text x="102.1" y="138.4">2，RESET_N信号对干扰比较敏感， 因此建议在模块接口板上的走线应尽量的短；且需包地处理。</text>
<text x="101.5" y="149.1">3，按键附近需放置一个TVS管用作ESD防护。</text>
<text x="101.5" y="159.9">4，15/RESET_N如果用单片机控制复位的话需要加一个三极管。</text>
</g>
<g font-size="2.6">
<text x="24.6" y="75.3">外部控制信号</text>
<text x="23.3" y="163.5">外部控制信号</text>
</g>
<text font-size="2.1" x="250.8" y="195.5">Air780EX2_参考设计_V1.0</text>
<g font-size="1.7">
<text x="72" y="124.5">15/RESET_N</text>
<text x="85.1" y="124.7">[1,3]</text>
<text x="78.3" y="149.6">15/RESET_N</text>
<text x="92" y="149.7">[1,3]</text>
<text x="21.1" y="158.6">[3]</text>
<text x="28.4" y="158.4">MCU_GPIO</text>
</g>
<g font-size="1.2">
<text x="41.2" y="25.7">2</text>
<text x="41.2" y="27.5">1</text>
<text x="43.5" y="28.2">KEY1</text>
<text x="46.9" y="25.6">4</text>
<text x="47" y="27.5">3</text>
<text x="49.3" y="30.4">C2</text>
<text x="57.7" y="32.4" transform="rotate(-90 57.7 32.4)">TVS8</text>
<text x="57.4" y="69.8">R5</text>
<text x="72.4" y="70.8">B</text>
<text x="76.5" y="68.3">C</text>
<text x="80" y="70.4">Q1</text>
<text x="57.1" y="73.3">10k</text>
<text x="69.1" y="77.9" transform="rotate(-90 69.1 77.9)">R7</text>
<text x="76.5" y="74.8">E</text>
<text x="65.6" y="78.5" transform="rotate(-90 65.6 78.5)">100k</text>
<text x="45" y="124.3">2</text>
<text x="50.6" y="124.2">4</text>
<text x="45" y="126.1">1</text>
<text x="47.3" y="127.4">KEY2</text>
<text x="50.7" y="126.1">3</text>
<text x="53.1" y="129">C3</text>
<text x="61.4" y="131" transform="rotate(-90 61.4 131)">TVS9</text>
<text x="64" y="155.6">C</text>
<text x="44.6" y="160.7">10k</text>
<text x="44.9" y="157.1">R8</text>
<text x="59.8" y="158.1">B</text>
<text x="67.5" y="157.8">Q2</text>
<text x="53" y="165.9" transform="rotate(-90 53 165.9)">100k</text>
<text x="56.6" y="165.3" transform="rotate(-90 56.6 165.3)">R9</text>
<text x="64" y="162.2">E</text>
<text x="238.4" y="193.2">Designer</text>
<text x="238.4" y="194.4">DRAWING TITLE</text>
<text x="250.9" y="193.2">&lt;OrgName&gt;</text>
<text x="267.3" y="193.2">Release</text>
<text x="274.8" y="193.2">&lt;OrgAddr1&gt;</text>
<text x="238.4" y="198.2">SIZE</text>
<text x="243.4" y="199.5">C</text>
<text x="249.7" y="198.2">DOC</text>
<text x="249.7" y="200.7">PCB</text>
<text x="252.7" y="198.2">NO.</text>
<text x="252.7" y="200.7">NO.</text>
<text x="254.7" y="202">&lt;OrgAddr2&gt;</text>
<text x="263.5" y="200.7">LAST UPDATE</text>
<text x="263.5" y="202">2026.4.12</text>
<text x="274.8" y="198.2">Rev</text>
<text x="276.1" y="199.5">&lt;Rev&gt;</text>
<text x="250.9" y="204.8">Confidential</text>
<text x="263.5" y="205.8">Sheet</text>
<text x="268.5" y="205.8">3</text>
<text x="272.3" y="205.8">of</text>
<text x="276.9" y="209.8">1</text>
<text x="277.3" y="205.8">8</text>
</g>
</svg>
